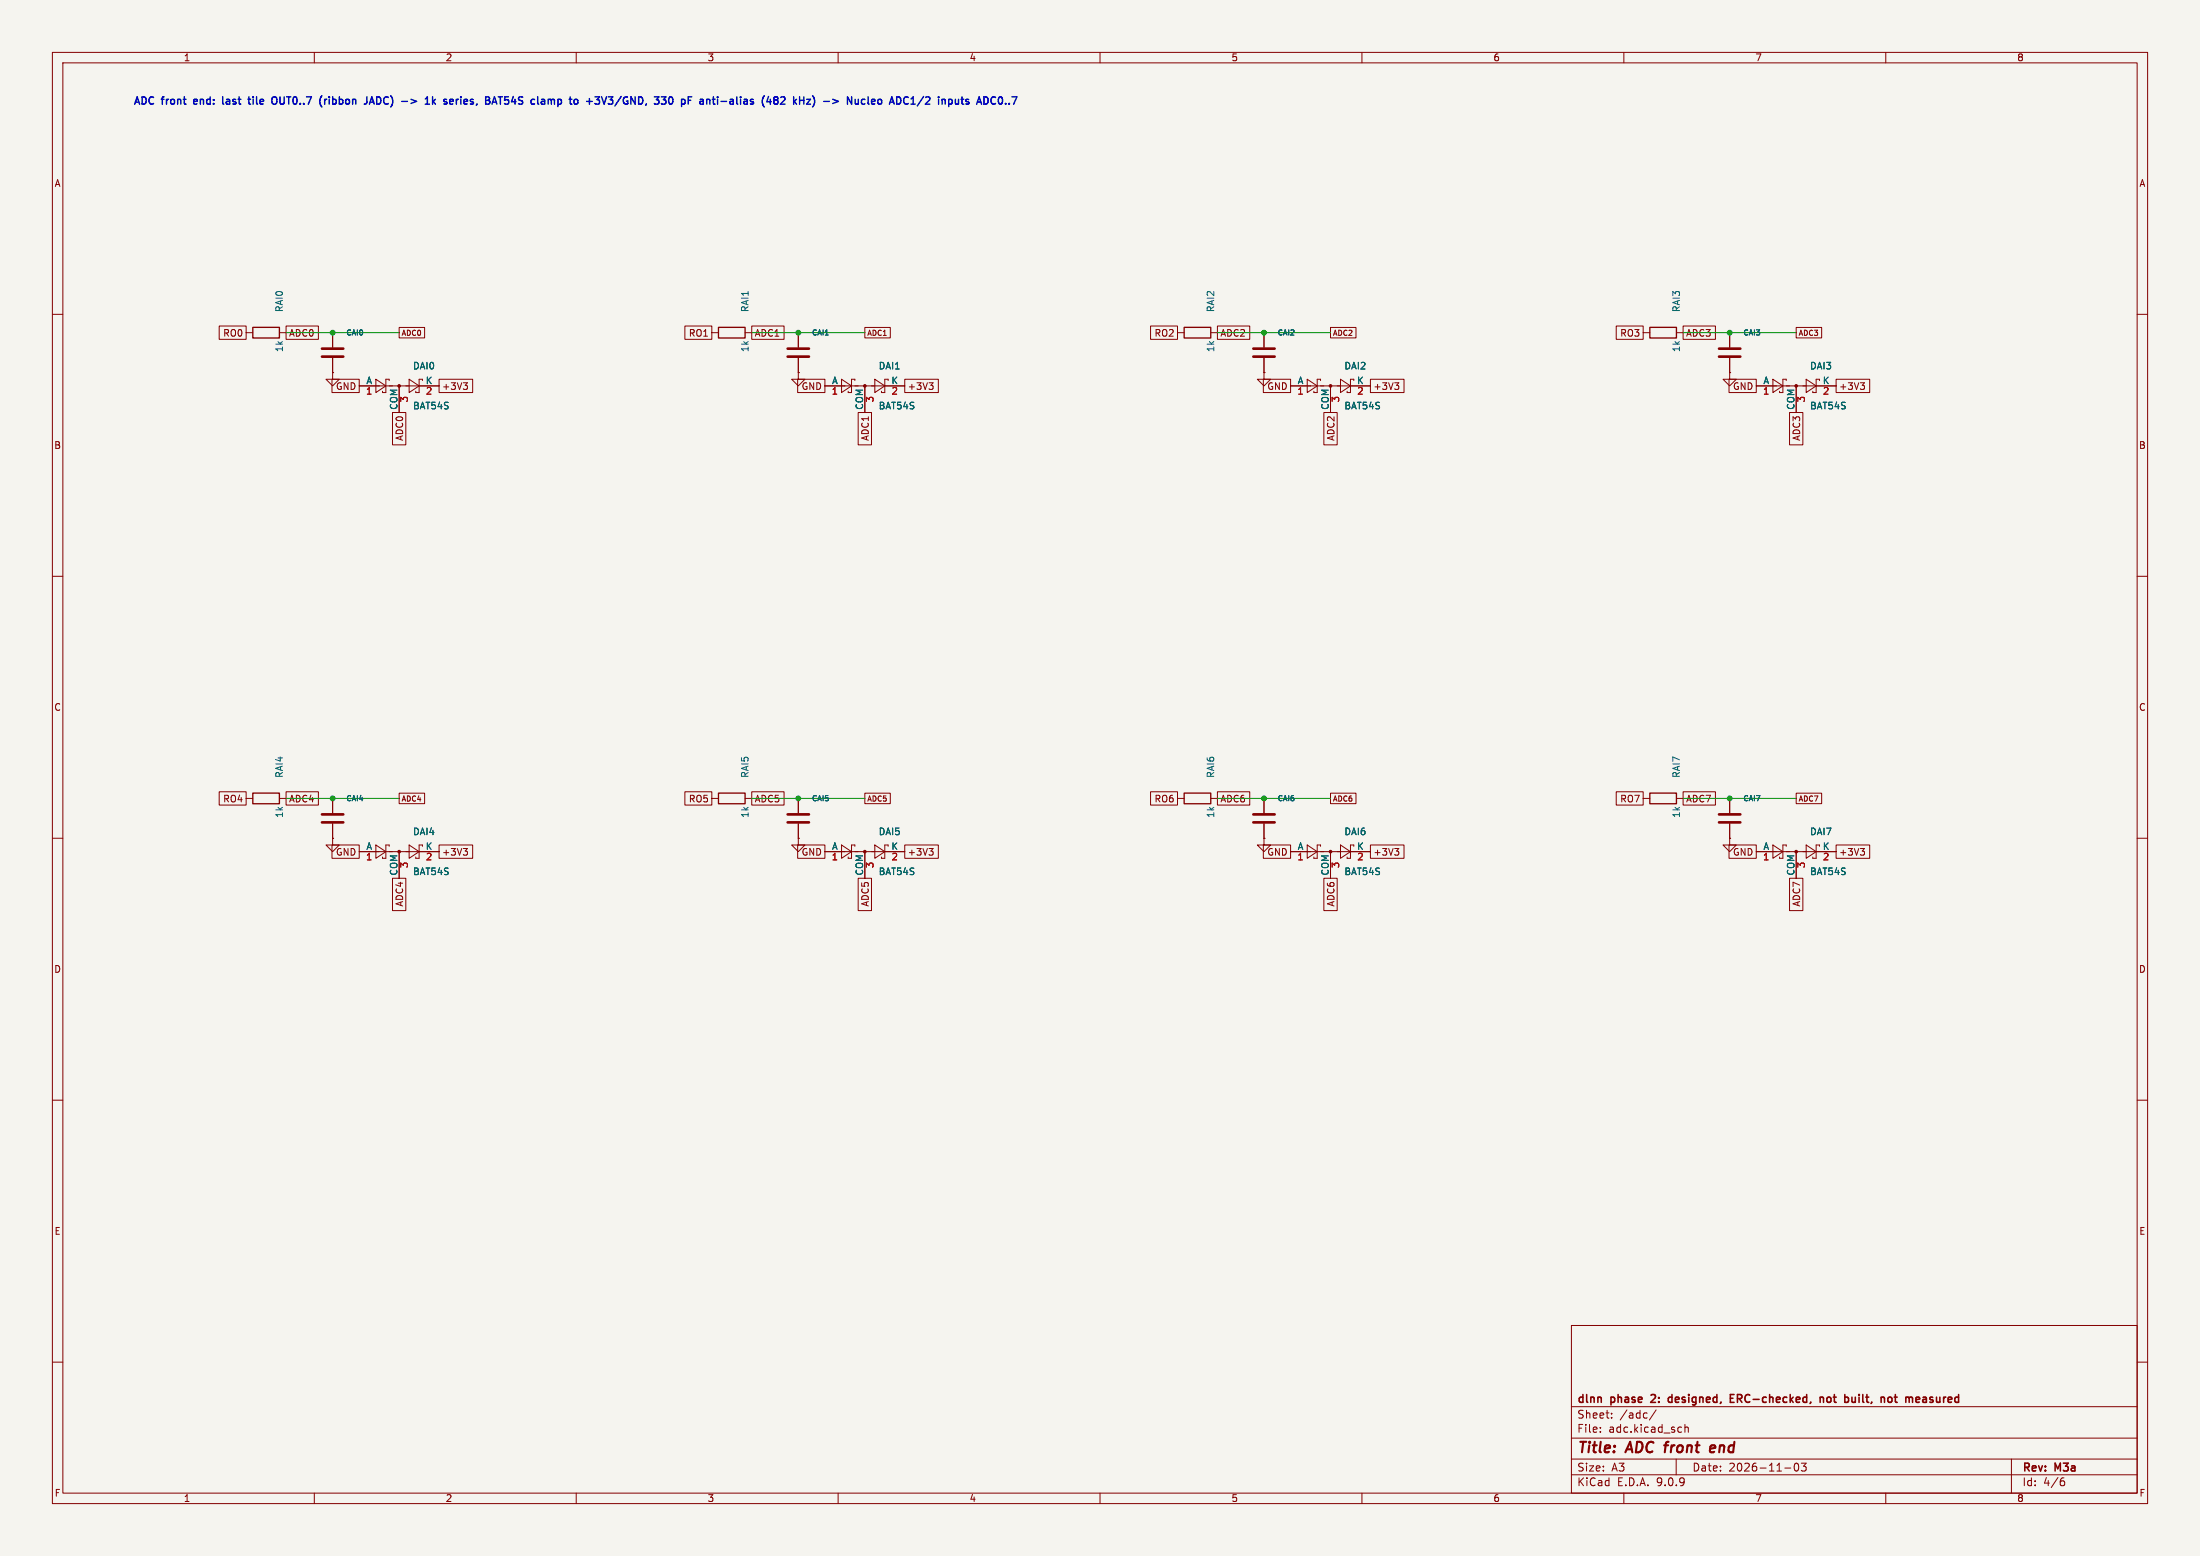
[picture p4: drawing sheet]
<svg xmlns="http://www.w3.org/2000/svg" width="420mm" height="297mm" viewBox="0 0 420 297" stroke-linecap="round" stroke-linejoin="round" font-family="sans-serif">
<path d="M0 0h420v297h-420z" fill="#f5f4ef" stroke="#f5f4ef" stroke-width=".19"/>
<g fill="none" stroke="#840000" stroke-width=".19">
<path d="M10 10h400v277h-400zM12 12h396v273h-396zM60 10v2M110 10v2M160 10v2M210 10v2M260 10v2M310 10v2M360 10v2M10 60h2M41.8 62.2h5.2v2.6h-5.2zM47 63.5h1.3"/>
<path d="M53.3 63.5h1.3M54.6 62.2h6.2v2.6h-6.2zM63.4 72.4h5.2v2.5h-5.2zM63.5 71.1v1.3h1.3l-1.3 1.3-1.3-1.3h1.3M63.5 71.1h.1M63.5 63.5v2.8M63.5 68.3v2.8M68.6 73.7h15.2M71.8 72.4l1.9 1.3-1.9 1.2zM74.3 72.6v-.2h-.6v2.5h-.7v-.2M74.9 78.7h2.6v6.2h-2.6zM76.2 62.5h4.9v2h-4.9z"/>
<path d="M76.2 73.7v5M78.1 72.4l1.9 1.3-1.9 1.2zM80.6 72.6v-.2h-.6v2.5h-.6v-.2M83.8 72.4h6.4v2.5h-6.4zM88.4 73.1h.8l-.4 .4M89 73.5l.2 .3v.3l-.2 .2M130.7 62.2h5.2v2.6h-5.2zM135.9 63.5h1.3M142.2 63.5h1.3M143.5 62.2h6.2v2.6h-6.2zM152.3 72.4h5.2v2.5h-5.2zM152.4 71.1v1.3h1.3l-1.3 1.3-1.3-1.3h1.3"/>
<path d="M152.4 71.1h.1M152.4 63.5v2.8M152.4 68.3v2.8M157.5 73.7h15.2M160.7 72.4l1.9 1.3-1.9 1.2zM163.2 72.6v-.2h-.6v2.5h-.7v-.2M163.8 78.7h2.6v6.2h-2.6zM165.1 62.5h4.9v2h-4.9zM165.1 73.7v5M167 72.4l1.9 1.3-1.9 1.2zM169.5 72.6v-.2h-.6v2.5h-.6v-.2M172.7 72.4h6.4v2.5h-6.4z"/>
<path d="M177.3 73.1h.8l-.4 .4M177.9 73.5l.2 .3v.3l-.2 .2M219.6 62.2h5.2v2.6h-5.2zM224.8 63.5h1.3M231.1 63.5h1.3M232.4 62.2h6.2v2.6h-6.2zM241.2 72.4h5.2v2.5h-5.2zM241.3 71.1v1.3h1.3l-1.3 1.3-1.3-1.3h1.3M241.3 71.1h.1M241.3 63.5v2.8M241.3 68.3v2.8M246.4 73.7h15.2"/>
<path d="M249.6 72.4l1.9 1.3-1.9 1.2zM252.1 72.6v-.2h-.6v2.5h-.7v-.2M252.7 78.7h2.6v6.2h-2.6zM254 62.5h4.9v2h-4.9zM254 73.7v5M255.9 72.4l1.9 1.3-1.9 1.2zM258.4 72.6v-.2h-.6v2.5h-.6v-.2M261.6 72.4h6.4v2.5h-6.4zM266.2 73.1h.8l-.4 .4M266.8 73.5l.2 .3v.3l-.2 .2M308.5 62.2h5.2v2.6h-5.2zM313.7 63.5h1.3"/>
<path d="M320 63.5h1.3M321.3 62.2h6.2v2.6h-6.2zM330.1 72.4h5.2v2.5h-5.2zM330.2 71.1v1.3h1.3l-1.3 1.3-1.3-1.3h1.3M330.2 71.1h.1M330.2 63.5v2.8M330.2 68.3v2.8M335.3 73.7h15.2M338.5 72.4l1.9 1.3-1.9 1.2zM341 72.6v-.2h-.6v2.5h-.7v-.2M341.6 78.7h2.6v6.2h-2.6zM342.9 62.5h4.9v2h-4.9z"/>
<path d="M342.9 73.7v5M344.8 72.4l1.9 1.3-1.9 1.2zM347.3 72.6v-.2h-.6v2.5h-.6v-.2M350.5 72.4h6.4v2.5h-6.4zM355.1 73.1h.8l-.4 .4M355.7 73.5l.2 .3v.3l-.2 .2M408 60h2M10 110h2M408 110h2M10 160h2M41.8 151.1h5.2v2.6h-5.2zM47 152.4h1.3"/>
<path d="M53.3 152.4h1.3M54.6 151.1h6.2v2.6h-6.2zM63.5 152.4v2.8M63.5 157.2v2.8M76.2 151.4h4.9v2h-4.9zM130.7 151.1h5.2v2.6h-5.2zM135.9 152.4h1.3M142.2 152.4h1.3M143.5 151.1h6.2v2.6h-6.2zM152.4 152.4v2.8M152.4 157.2v2.8M165.1 151.4h4.9v2h-4.9z"/>
<path d="M219.6 151.1h5.2v2.6h-5.2zM224.8 152.4h1.3M231.1 152.4h1.3M232.4 151.1h6.2v2.6h-6.2zM241.3 152.4v2.8M241.3 157.2v2.8M254 151.4h4.9v2h-4.9zM308.5 151.1h5.2v2.6h-5.2zM313.7 152.4h1.3M320 152.4h1.3M321.3 151.1h6.2v2.6h-6.2zM330.2 152.4v2.8"/>
<path d="M330.2 157.2v2.8M342.9 151.4h4.9v2h-4.9zM408 160h2M63.4 161.3h5.2v2.5h-5.2zM63.5 160v1.3h1.3l-1.3 1.3-1.3-1.3h1.3M63.5 160h.1M68.6 162.6h15.2M71.8 161.3l1.9 1.3-1.9 1.2zM74.3 161.5v-.2h-.6v2.5h-.7v-.2M74.9 167.6h2.6v6.2h-2.6zM76.2 162.6v5M78.1 161.3l1.9 1.3-1.9 1.2z"/>
<path d="M80.6 161.5v-.2h-.6v2.5h-.6v-.2M83.8 161.3h6.4v2.5h-6.4zM88.4 162h.8l-.4 .4M89 162.4l.2 .3v.3l-.2 .2M152.3 161.3h5.2v2.5h-5.2zM152.4 160v1.3h1.3l-1.3 1.3-1.3-1.3h1.3M152.4 160h.1M157.5 162.6h15.2M160.7 161.3l1.9 1.3-1.9 1.2zM163.2 161.5v-.2h-.6v2.5h-.7v-.2M163.8 167.6h2.6v6.2h-2.6zM165.1 162.6v5"/>
<path d="M167 161.3l1.9 1.3-1.9 1.2zM169.5 161.5v-.2h-.6v2.5h-.6v-.2M172.7 161.3h6.4v2.5h-6.4zM177.3 162h.8l-.4 .4M177.9 162.4l.2 .3v.3l-.2 .2M241.2 161.3h5.2v2.5h-5.2zM241.3 160v1.3h1.3l-1.3 1.3-1.3-1.3h1.3M241.3 160h.1M246.4 162.6h15.2M249.6 161.3l1.9 1.3-1.9 1.2zM252.1 161.5v-.2h-.6v2.5h-.7v-.2M252.7 167.6h2.6v6.2h-2.6z"/>
<path d="M254 162.6v5M255.9 161.3l1.9 1.3-1.9 1.2zM258.4 161.5v-.2h-.6v2.5h-.6v-.2M261.6 161.3h6.4v2.5h-6.4zM266.2 162h.8l-.4 .4M266.8 162.4l.2 .3v.3l-.2 .2M330.1 161.3h5.2v2.5h-5.2zM330.2 160v1.3h1.3l-1.3 1.3-1.3-1.3h1.3M330.2 160h.1M335.3 162.6h15.2M338.5 161.3l1.9 1.3-1.9 1.2zM341 161.5v-.2h-.6v2.5h-.7v-.2"/>
<path d="M341.6 167.6h2.6v6.2h-2.6zM342.9 162.6v5M344.8 161.3l1.9 1.3-1.9 1.2zM347.3 161.5v-.2h-.6v2.5h-.6v-.2M350.5 161.3h6.4v2.5h-6.4zM355.1 162h.8l-.4 .4M355.7 162.4l.2 .3v.3l-.2 .2M10 210h2M408 210h2M300 253h108v32h-108zM10 260h2M300 278.5h108"/>
<path d="M300 274.5h108M300 268.5h108M305.5 273.2v.2M305.5 272.5v.1M307.7 270.5v.2M307.7 269.8v.1M316.2 269.1l-1.3 1.9M320 278.5v3M320.9 272.4l.1 .1M321 273.3l-.1 .1M321.7 271.9v1.5M321.7 272.5l.2-.1 .3 .1 .1 .9"/>
<path d="M342.7 279.4l.2-.1a.8 .8 0 0 1 .5 .7 .8 .8 0 0 1-.5 .8l-.2-.2-.2-.4zM343.9 279.3h.9l-.5 .6 .4 .1v.6l-.2 .2-.6-.2M384 278.5v6.5M408 260h2M60 285v2M110 285v2M160 285v2M210 285v2M260 285v2M300 281.5h108M310 285v2M340.7 280.2h1.2"/>
<path d="M360 285v2M393.6 282.7h.4l.2 .2-.1 .5-.5 .2M394 282.1l-.4 .1"/>
</g>
<path d="M327.4 276h-.8l-.2 .9 .3 .3 .6-.1M327.4 276.3l-.9 .2" fill="none" stroke="#840000" stroke-width=".4"/>
<g fill="none" stroke="#840000" stroke-width=".3">
<path d="M315.3 266.3h-.1M316 266.8l-.9 .9h.9M319.2 266.8l-.4-.1-.3 .3 .1 .6h.6M330.3 266.9h.5M331 266.2h-.7v1.5h.7M347.5 266.8l.2-.1 .3 .1 .1 .9M347.5 266.7v1M349.4 266.8l-.4-.1-.2 .3 .1 .6h.5M354.2 267.5l-.4 .2M354.2 266.7v1M360.7 266.7l.3 .1 .2 .2-.1 .5-.4 .2M361.6 266.7h.6"/>
<path d="M361.8 266.2v1.3l.4 .2M367.5 266.7l-.4 .1M367.6 267.1h-.3a.29 .29 0 0 0-.3 .3 .29 .29 0 0 0 .3 .3h.3"/>
</g>
<g fill="none" stroke="#840000" stroke-width=".51">
<path d="M61.5 66.5h4M61.5 68.1h4M150.4 66.5h4M150.4 68.1h4M239.3 66.5h4M239.3 68.1h4M328.2 66.5h4M328.2 68.1h4M61.5 155.4h4M61.5 157h4M150.4 155.4h4M150.4 157h4"/>
<path d="M239.3 155.4h4M239.3 157h4M328.2 155.4h4M328.2 157h4"/>
</g>
<path d="M48.3 62.5h5v2h-5zM137.2 62.5h5v2h-5zM226.1 62.5h5v2h-5zM315 62.5h5v2h-5zM48.3 151.4h5v2h-5zM137.2 151.4h5v2h-5zM226.1 151.4h5v2h-5zM315 151.4h5v2h-5z" fill="none" stroke="#840000" stroke-width=".25"/>
<g fill="#840000" stroke="#840000" stroke-width=".19">
<circle cx="165.1" cy="162.6" r=".25"/>
<circle cx="254" cy="73.7" r=".25"/>
<circle cx="342.9" cy="162.6" r=".25"/>
<circle cx="254" cy="162.6" r=".25"/>
<circle cx="342.9" cy="73.7" r=".25"/>
<circle cx="76.2" cy="162.6" r=".25"/>
<circle cx="165.1" cy="73.7" r=".25"/>
<circle cx="76.2" cy="73.7" r=".25"/>
</g>
<path d="M54.6 63.5h21.6M143.5 63.5h21.6M232.4 63.5h21.6M321.3 63.5h21.6M54.6 152.4h21.6M143.5 152.4h21.6M232.4 152.4h21.6M321.3 152.4h21.6" fill="none" stroke="#009600" stroke-width=".19"/>
<g fill="none" stroke="#0000c2" stroke-width=".28">
<path d="M37.1 19v.8M37.7 19.3l-.7 .1M42.5 18.5v1.2l.2 .2M47.3 19h.6M47.6 19.8l.3 .1M48.3 18.5v.1M48.3 19v.9M52.7 18.6a.99 .99 0 0 1 0 1.2M53.5 18.5v1.1l.2 .3M62.3 19h.1M62.9 18.5v.1M62.9 19v.9"/>
<path d="M70.7 19.5h.6M71 18.5l.5 1.4M72.5 18.6l-.6-.1v1.4l.6-.1M82.7 19.4l.4 .5M83.1 19l-.5 .5M84.7 19.8h.6M85.3 19h-.4l-.2 .2 .1 .2 .5 .1M88.6 19.2l.2-.2h.3l.2 .2M88.6 19.7l.2 .2 .4-.1M89.3 19.3l-.7 .1M96.4 18.5h.7M96.5 19h.4l.2 .3v.5l-.6 .1"/>
<path d="M98 18.4l-.3 1h.8M106.5 19h.6M106.5 19.8h.6M106.5 19v1.4M113.6 18.5h.9l-.5 .5 .4 .2 .1 .4-.3 .3h-.4M114.9 18.5l.4 1.4M118.6 18.4l-1.2 1.8M130.1 19h.4l.3 .2-.1 .6h-.6M130.1 19v1.4M131.4 19.2h.5M132.1 18.5h-.7v1.4M137 18.5v.1"/>
<path d="M137 19v.9M137.7 19.4h1M142.1 19.4v.4M151.7 19.4l.4 .5M152.1 19l-.6 .5M152.7 19.2h.8M152.7 18.5v1.4M153.5 18.5v1.4M154 19h.7l-.7 .9h.7M159 19l1.1 .4-1.1 .4M166.4 19.4l.7-.1-.1-.3h-.4l-.2 .2 .1 .6h.5M169.9 19.5h.7"/>
<path d="M170.3 18.5l.4 1.4M171.2 18.5a.71 .71 0 0 1 .8 .7 .71 .71 0 0 1-.8 .7zM180.1 19l.4 .2v.7M181.1 19v1.4M181.1 19.8l.2 .1M181.3 19h-.2M189.3 19.6l.4 .3 .4-.1M190.1 18.6l-.4-.1-.4 .3M191.1 18.5a.75 .75 0 0 0-.5 .7 .75 .75 0 0 0 .5 .7"/>
</g>
<g fill="#009600" stroke="#009600" stroke-width=".19">
<circle cx="152.4" cy="63.5" r=".46"/>
<circle cx="152.4" cy="152.4" r=".46"/>
<circle cx="241.3" cy="63.5" r=".46"/>
<circle cx="330.2" cy="63.5" r=".46"/>
<circle cx="241.3" cy="152.4" r=".46"/>
<circle cx="330.2" cy="152.4" r=".46"/>
<circle cx="63.5" cy="63.5" r=".46"/>
<circle cx="63.5" cy="152.4" r=".46"/>
</g>
<g font-size="2.8" fill="#840000">
<text x="301" y="277.9">Title:</text>
<text x="310.6" y="277.9">ADC front</text>
<text x="328.2" y="277.9">end</text>
</g>
<g font-size="2.1" fill="#840000">
<text x="301" y="268.2">dlnn</text>
<text x="307.6" y="268.2">phase</text>
<text x="315.9" y="268.2">2:</text>
<text x="319.8" y="268.2">designed,</text>
<text x="332.2" y="268.2">ERC-checked,</text>
<text x="349.9" y="268.2">not</text>
<text x="355.2" y="268.2">built,</text>
<text x="362.8" y="268.2">not</text>
<text x="368.1" y="268.2">measured</text>
<text x="301" y="273.7">File:</text>
<text x="301" y="271">Sheet:</text>
<text x="307.1" y="273.7">adc.kicad_sch</text>
<text x="309.2" y="271">/adc/</text>
<text x="301" y="281.1">Size:</text>
<text x="307.6" y="281.1">A3</text>
<text x="323" y="281.1">Date:</text>
<text x="330" y="281.1">2026-11-03</text>
<text x="386" y="281.3">Rev:</text>
<text x="392.4" y="281.3">M3a</text>
<text x="301" y="283.9">KiCad</text>
<text x="308.7" y="283.9">E.D.A.</text>
<text x="316.3" y="283.9">9.0.9</text>
<text x="386" y="283.9">Id:</text>
<text x="390.1" y="283.9">4/6</text>
</g>
<g font-size="1.9" fill="#0000c2">
<text x="25.4" y="20.1">ADC</text>
<text x="31" y="20.1">front</text>
<text x="37.7" y="20.1">end:</text>
<text x="43.7" y="20.1">last</text>
<text x="49.2" y="20.1">tile</text>
<text x="54.3" y="20.1">OUT0..7</text>
<text x="63.9" y="20.1">(ribbon</text>
<text x="73.1" y="20.1">JADC)</text>
<text x="80.7" y="20.1">-&gt;</text>
<text x="85.8" y="20.1">1k</text>
<text x="89.9" y="20.1">series,</text>
<text x="98.4" y="20.1">BAT54S</text>
<text x="107.7" y="20.1">clamp</text>
<text x="115.6" y="20.1">to</text>
<text x="119.3" y="20.1">+3V3/GND,</text>
<text x="132.9" y="20.1">330</text>
<text x="138.6" y="20.1">pF</text>
<text x="142.7" y="20.1">anti-alias</text>
<text x="155.1" y="20.1">(482</text>
<text x="161.6" y="20.1">kHz)</text>
<text x="167.9" y="20.1">-&gt;</text>
<text x="173" y="20.1">Nucleo</text>
<text x="181.8" y="20.1">ADC1/2</text>
<text x="191.5" y="20.1">inputs</text>
</g>
<g font-size="1.8" fill="#840000">
<text x="35" y="11.9">1</text>
<text x="85" y="11.9">2</text>
<text x="135" y="11.9">3</text>
<text x="185" y="11.9">4</text>
<text x="235" y="11.9">5</text>
<text x="285" y="11.9">6</text>
<text x="335" y="11.9">7</text>
<text x="385" y="11.9">8</text>
<text x="10.3" y="35.9">A</text>
<text x="408.3" y="35.9">A</text>
<text x="42.5" y="64.5">RO0</text>
<text x="55.1" y="64.5">ADC0</text>
<text x="131.4" y="64.5">RO1</text>
<text x="144" y="64.5">ADC1</text>
<text x="220.3" y="64.5">RO2</text>
<text x="232.9" y="64.5">ADC2</text>
<text x="309.2" y="64.5">RO3</text>
<text x="321.8" y="64.5">ADC3</text>
<text x="64" y="74.6">GND</text>
<text x="84.3" y="74.6">+3V3</text>
<text x="152.9" y="74.6">GND</text>
<text x="173.2" y="74.6">+3V3</text>
<text x="241.8" y="74.6">GND</text>
<text x="262.1" y="74.6">+3V3</text>
<text x="330.7" y="74.6">GND</text>
<text x="351" y="74.6">+3V3</text>
<text x="10.3" y="85.9">B</text>
<text x="77.2" y="84.3" transform="rotate(-90 77.2 84.3)">ADC0</text>
<text x="166.1" y="84.3" transform="rotate(-90 166.1 84.3)">ADC1</text>
<text x="255" y="84.3" transform="rotate(-90 255 84.3)">ADC2</text>
<text x="343.9" y="84.3" transform="rotate(-90 343.9 84.3)">ADC3</text>
<text x="408.2" y="85.9">B</text>
<text x="10.3" y="135.9">C</text>
<text x="408.2" y="135.9">C</text>
<text x="42.5" y="153.4">RO4</text>
<text x="55.1" y="153.4">ADC4</text>
<text x="131.4" y="153.4">RO5</text>
<text x="144" y="153.4">ADC5</text>
<text x="220.3" y="153.4">RO6</text>
<text x="232.9" y="153.4">ADC6</text>
<text x="309.2" y="153.4">RO7</text>
<text x="321.8" y="153.4">ADC7</text>
<text x="64" y="163.5">GND</text>
<text x="84.3" y="163.5">+3V3</text>
<text x="152.9" y="163.5">GND</text>
<text x="173.2" y="163.5">+3V3</text>
<text x="241.8" y="163.5">GND</text>
<text x="262.1" y="163.5">+3V3</text>
<text x="330.7" y="163.5">GND</text>
<text x="351" y="163.5">+3V3</text>
<text x="77.2" y="173.2" transform="rotate(-90 77.2 173.2)">ADC4</text>
<text x="166.1" y="173.2" transform="rotate(-90 166.1 173.2)">ADC5</text>
<text x="255" y="173.2" transform="rotate(-90 255 173.2)">ADC6</text>
<text x="343.9" y="173.2" transform="rotate(-90 343.9 173.2)">ADC7</text>
<text x="10.3" y="185.9">D</text>
<text x="408.2" y="185.9">D</text>
<text x="10.3" y="235.9">E</text>
<text x="408.3" y="235.9">E</text>
<text x="10.3" y="285.9">F</text>
<text x="35" y="286.9">1</text>
<text x="85" y="286.9">2</text>
<text x="135" y="286.9">3</text>
<text x="185" y="286.9">4</text>
<text x="235" y="286.9">5</text>
<text x="285" y="286.9">6</text>
<text x="335" y="286.9">7</text>
<text x="385" y="286.9">8</text>
<text x="408.3" y="285.9">F</text>
</g>
<g font-size="1.8" fill="#006464">
<text x="54.2" y="59.7" transform="rotate(-90 54.2 59.7)">RAI0</text>
<text x="143.1" y="59.7" transform="rotate(-90 143.1 59.7)">RAI1</text>
<text x="232" y="59.7" transform="rotate(-90 232 59.7)">RAI2</text>
<text x="320.9" y="59.7" transform="rotate(-90 320.9 59.7)">RAI3</text>
<text x="54.2" y="67.3" transform="rotate(-90 54.2 67.3)">1k</text>
<text x="78.7" y="70.7">DAI0</text>
<text x="143.1" y="67.3" transform="rotate(-90 143.1 67.3)">1k</text>
<text x="167.6" y="70.7">DAI1</text>
<text x="232" y="67.3" transform="rotate(-90 232 67.3)">1k</text>
<text x="256.5" y="70.7">DAI2</text>
<text x="320.9" y="67.3" transform="rotate(-90 320.9 67.3)">1k</text>
<text x="345.4" y="70.7">DAI3</text>
<text x="69.8" y="73.4">A</text>
<text x="81.2" y="73.4">K</text>
<text x="158.7" y="73.4">A</text>
<text x="170.1" y="73.4">K</text>
<text x="247.6" y="73.4">A</text>
<text x="259" y="73.4">K</text>
<text x="336.5" y="73.4">A</text>
<text x="347.9" y="73.4">K</text>
<text x="75.9" y="78.3" transform="rotate(-90 75.9 78.3)">COM</text>
<text x="78.7" y="78.3">BAT54S</text>
<text x="164.8" y="78.3" transform="rotate(-90 164.8 78.3)">COM</text>
<text x="167.6" y="78.3">BAT54S</text>
<text x="253.7" y="78.3" transform="rotate(-90 253.7 78.3)">COM</text>
<text x="256.5" y="78.3">BAT54S</text>
<text x="342.6" y="78.3" transform="rotate(-90 342.6 78.3)">COM</text>
<text x="345.4" y="78.3">BAT54S</text>
<text x="54.2" y="148.6" transform="rotate(-90 54.2 148.6)">RAI4</text>
<text x="143.1" y="148.6" transform="rotate(-90 143.1 148.6)">RAI5</text>
<text x="232" y="148.6" transform="rotate(-90 232 148.6)">RAI6</text>
<text x="320.9" y="148.6" transform="rotate(-90 320.9 148.6)">RAI7</text>
<text x="54.2" y="156.2" transform="rotate(-90 54.2 156.2)">1k</text>
<text x="78.7" y="159.6">DAI4</text>
<text x="143.1" y="156.2" transform="rotate(-90 143.1 156.2)">1k</text>
<text x="167.6" y="159.6">DAI5</text>
<text x="232" y="156.2" transform="rotate(-90 232 156.2)">1k</text>
<text x="256.5" y="159.6">DAI6</text>
<text x="320.9" y="156.2" transform="rotate(-90 320.9 156.2)">1k</text>
<text x="345.4" y="159.6">DAI7</text>
<text x="69.8" y="162.3">A</text>
<text x="75.9" y="167.2" transform="rotate(-90 75.9 167.2)">COM</text>
<text x="78.7" y="167.2">BAT54S</text>
<text x="81.2" y="162.3">K</text>
<text x="158.7" y="162.3">A</text>
<text x="164.8" y="167.2" transform="rotate(-90 164.8 167.2)">COM</text>
<text x="167.6" y="167.2">BAT54S</text>
<text x="170.1" y="162.3">K</text>
<text x="247.6" y="162.3">A</text>
<text x="253.7" y="167.2" transform="rotate(-90 253.7 167.2)">COM</text>
<text x="256.5" y="167.2">BAT54S</text>
<text x="259" y="162.3">K</text>
<text x="336.5" y="162.3">A</text>
<text x="342.6" y="167.2" transform="rotate(-90 342.6 167.2)">COM</text>
<text x="345.4" y="167.2">BAT54S</text>
<text x="347.9" y="162.3">K</text>
</g>
<g font-size="1.8" fill="#a90000">
<text x="69.8" y="75.6">1</text>
<text x="78.2" y="76.9" transform="rotate(-90 78.2 76.9)">3</text>
<text x="81.2" y="75.6">2</text>
<text x="158.7" y="75.6">1</text>
<text x="167.1" y="76.9" transform="rotate(-90 167.1 76.9)">3</text>
<text x="170.1" y="75.6">2</text>
<text x="247.6" y="75.6">1</text>
<text x="256" y="76.9" transform="rotate(-90 256 76.9)">3</text>
<text x="259" y="75.6">2</text>
<text x="336.5" y="75.6">1</text>
<text x="344.9" y="76.9" transform="rotate(-90 344.9 76.9)">3</text>
<text x="347.9" y="75.6">2</text>
<text x="69.8" y="164.5">1</text>
<text x="78.2" y="165.8" transform="rotate(-90 78.2 165.8)">3</text>
<text x="81.2" y="164.5">2</text>
<text x="158.7" y="164.5">1</text>
<text x="167.1" y="165.8" transform="rotate(-90 167.1 165.8)">3</text>
<text x="170.1" y="164.5">2</text>
<text x="247.6" y="164.5">1</text>
<text x="256" y="165.8" transform="rotate(-90 256 165.8)">3</text>
<text x="259" y="164.5">2</text>
<text x="336.5" y="164.5">1</text>
<text x="344.9" y="165.8" transform="rotate(-90 344.9 165.8)">3</text>
<text x="347.9" y="164.5">2</text>
</g>
<g font-size="1.4" fill="#006464">
<text x="66" y="64.2">CAI0</text>
<text x="154.9" y="64.2">CAI1</text>
<text x="243.8" y="64.2">CAI2</text>
<text x="332.7" y="64.2">CAI3</text>
<text x="66" y="153.1">CAI4</text>
<text x="154.9" y="153.1">CAI5</text>
<text x="243.8" y="153.1">CAI6</text>
<text x="332.7" y="153.1">CAI7</text>
</g>
<g font-size="1.4" fill="#840000">
<text x="76.6" y="64.3">ADC0</text>
<text x="165.5" y="64.3">ADC1</text>
<text x="254.4" y="64.3">ADC2</text>
<text x="343.3" y="64.3">ADC3</text>
<text x="76.6" y="153.2">ADC4</text>
<text x="165.5" y="153.2">ADC5</text>
<text x="254.4" y="153.2">ADC6</text>
<text x="343.3" y="153.2">ADC7</text>
</g>
</svg>
